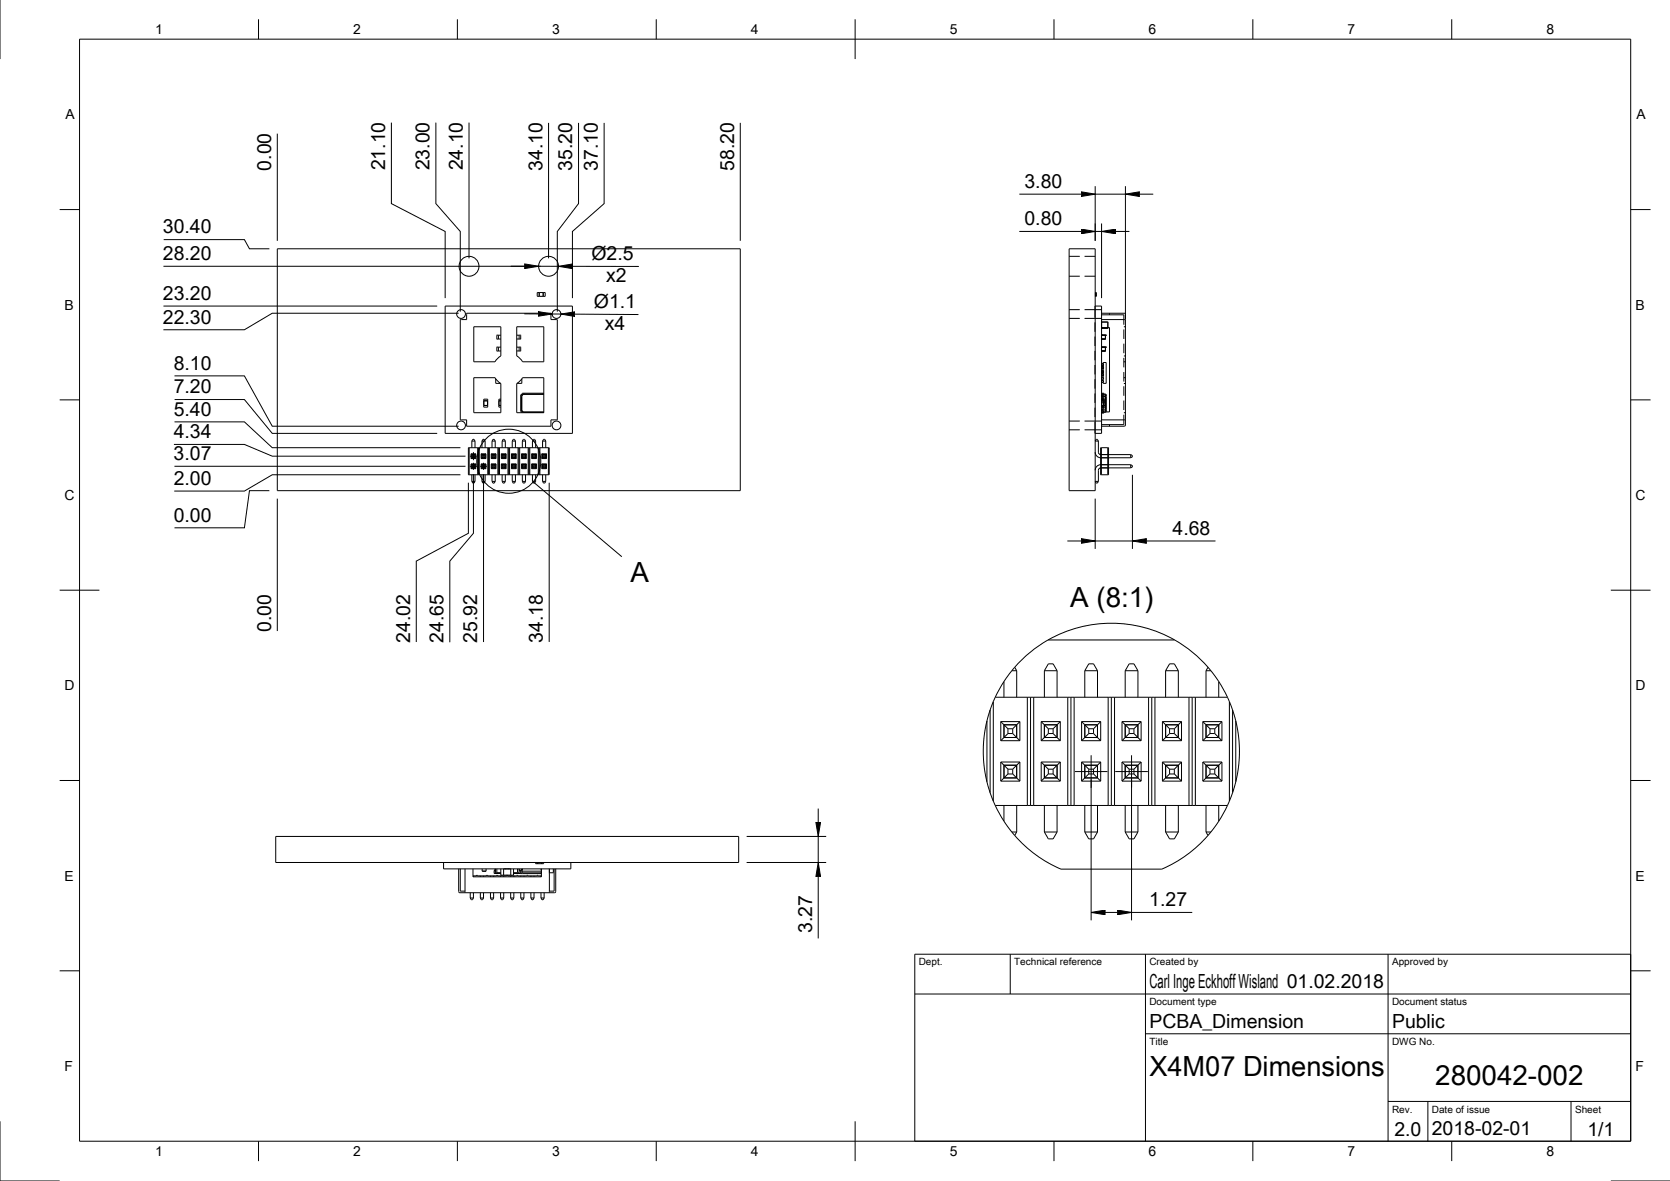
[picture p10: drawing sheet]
<svg xmlns="http://www.w3.org/2000/svg" width="420mm" height="297mm" viewBox="0 0 420 297" stroke-linecap="round" stroke-linejoin="round" font-family="sans-serif">
<g fill="none" stroke="#000" stroke-width=".25">
<path d="M0 -.1v15M20 9.9h390.3v277.1h-390.3zM65 4.8v5.1M115.1 4.8v5.1M165.1 4.8v5.1M215.1 4.8v10.1M265.2 4.8v5.1M315.2 4.8v5.1M365.2 4.8v5.1M69.8 33.6v27M98.5 30.8v20.4l13.5 7v16.8M109.7 30.8v20.4l6.1 7v20.2"/>
<path d="M118 30.8v34.2M138 30.9v34.1M145.6 30.9v20.3l-5.4 7v20.2M152 30.9v20.3l-8 7v16.8M186.2 30.9v29.7M15 52.7h5M256.4 58.2h15.6M256.5 48.8h15.5M272 57.6l3.5 .6-3.5 .6zM272 48.2l3.5 .6-3.5 .6zM275.5 46.8v13.8M275.5 58.2h1.6"/>
<path d="M275.5 48.8h7.6M277.1 58.2l3.5-.6v1.2zM277.1 56.2v18.8M280.6 58.2h3.5M283.1 48.8l3.5-.6v1.2zM283.1 46.8v60.1l-.3 .3h-5.7M286.6 48.8h3.6M410.3 52.7h5M41.1 77h68.9M41.1 67h99.4M41.2 60.3h20.3l1.3 2.3h5M69.8 62.6h116.4v60.8h-116.4z"/>
<path d="M112 77h32v32h-32zM115.4 78.8h-46.9l-7 4.1h-20.4M131.9 78.9l3.5 .1M132 66.4l3.5 .6-3.5 .5zM135.2 73.6h2v.9h-2zM135.4 78.4l3.5 .6-3.5 .5zM135.7 73.6v.9M136.7 73.6v.9M138.9 79h2.2M140.5 67l3.5-.6v1.2zM141.1 79l3.5-.6v1.2zM144 67h16.7"/>
<path d="M144.6 79l16 .1M269 62.6h6.5v60.8h-6.5zM269 77.9h2.7M269 69.5h2.7M269 64.5h2.7M272.9 77.9h4.2M272.9 69.5h2.6M272.9 64.5h2.6M275.5 79.9v-2.9h1.6v32h-1.6v-2.9M275.5 73.7h.2v.7h-.2M275.6 73.6h.2v.9h-.2zM277.1 78.8h5.7l.3 .3"/>
<path d="M277.1 79.2h5.6v2.5M279.1 78.8v.4M43.9 94.5h17.6l7 12.7h46.9M115.8 80.4h1.6v-1.6h21.2v1.6h1.6v25.2h-1.6v1.6h-21.2v-1.6h-1.6zM119.2 82.2h6.8v7.3l-.7 .5-.8 1h-5.3zM119.2 95h5.3l.8 1 .7 .5v7.3h-6.8zM124.7 95.3v1.1h1.2M125.4 87.3v1h-.4v-1h1M125.4 88.3h.6M125.4 84.3v1M126 84.3h-1v1h1M130 82.2h6.8v8.8h-5.3l-.8-1-.7-.5z"/>
<path d="M130 84.3h1v1h-1M130 88.3h.6M130.6 87.3v1h.4v-1h-1M130.6 84.3v1M131.1 99.7h.1M131.2 99.7v3.4M131.2 99.7h.1M131.3 99.5h.1M131.3 95.3v1.1h-1.2M131.5 95h5.3v8.8h-6.8v-7.3l.7-.5zM131.6 99.2h.1M131.8 99v.1"/>
<path d="M131.8 99.1l-.4 .2-.2 .4M131.8 99.1h4.8M131.8 99.1h.1M136.6 99.1h.1M136.6 99.1l.2 .1M136.6 99v.1M136.8 98.9h-5.4l-.4 .4v4.2l.4 .3M136.8 99.2h-5l-.4 .2-.1 .3v3.4l.3 .4 5.2 .1M269 80.1h2.7M272.9 80.1h4.2M275.5 81.1v2.4M275.5 84.7v2.3"/>
<path d="M275.5 88.2v2.4M275.5 91.8v2.4M275.5 95.4v2.4M275.5 98.9v2.4M277.1 85.3h.1M277.1 84.3h.1M277.1 88.3h.1M277.1 87.3h.1M277.1 99.7h1M277.1 99.3h.1M277.1 82.6h.1M277.1 81h.1"/>
<path d="M277.1 99.3h1M277.1 80.4h6M277.1 84.3h1M277.1 85.3h1M277.1 87.3h1M277.1 88.3h1M277.1 98.9h.6v5h-.6M277.1 99.1h.4M277.1 82.4h2v21.2h-2M277.1 99.7h.4M277.1 99.5h.4M277.2 81h1.5"/>
<path d="M277.2 82.6h1.5M277.2 95.8h.4v.3h-.4zM277.2 94h.4v.4h-.4zM277.2 93.2h.4v.4h-.4zM277.2 92.4h.3l.1 .4h-.4zM277.2 91.6h.4v.4h-.4zM277.2 94.2a.25 .25 0 0 1 .4 0 .25 .25 0 0 1-.1 .3h-.3zM277.2 93.4a.25 .25 0 0 1 .4 .1 .25 .25 0 0 1-.1 .3h-.3zM277.2 92.2h.3a.25 .25 0 0 1 .1 .4 .25 .25 0 0 1-.4-.1zM277.2 91.4h.3a.25 .25 0 0 1 0 .5 .25 .25 0 0 1-.3-.2zM277.5 98.9v1.8h-.4M277.5 91.2h.8v5.2h-.8z"/>
<path d="M277.5 94.9l-.3 .1v.3h.4l-.1-.4M277.7 99.7h.1M277.7 99l.4 .1v4.6M278.1 84.3h.1M278.1 87.3h.1M278.1 87.3v1h-1M278.1 84.3v1M278.1 99.7v2.3M278.1 99.7h.1M278.1 85.3h.1M278.1 88.3h.1M278.1 87.3v1"/>
<path d="M278.1 99.2l.2 .1v4.3M278.7 81v1.6M282.7 95h.4M282.7 91h.4M282.7 82.2h.4M282.7 82.9v2.3M282.7 86.4v2.4M282.7 90v2.4M282.7 93.6v2.4M282.7 97.2v2.3M282.7 89.5h.4M282.7 96.5h.4"/>
<path d="M15 100.6h5M43.8 111.8h17.7l7 2.9h48.6M43.9 117.3h73.2M43.9 106.1h17.6l7 6.5h47.3M43.9 100.5h17.6l7 8.5h41.5M115.8 119.4h-47.3l-7 4.1h-17.7M117.8 112.6h20.4v6.8h-20.4zM118 112.6v6.8M118.2 117.3h1.8M118.2 114.7h1.8M118.5 114.1v1.2M118.5 116.7v1.2"/>
<path d="M118.5 114.1h1.2M118.5 115.3h1.2M118.5 116.7h1.2M118.5 117.9h1.2M118.5 116.7l.2 .2M118.5 114.1l.2 .2M118.7 117.7l-.2 .2M118.7 116.9h.8M118.7 110.9v1.7M118.7 114.3v.8h.8M118.7 116.9v.8M118.7 119.4v1.7"/>
<path d="M118.7 117.7h.8M118.7 114.3h.8v.8M118.7 110.9l.3-.4h.3l.2 .4M118.7 110.9h.8M118.7 116.9l.3 .2M118.7 114.3l.3 .3M119 114.9l-.5 .4M119 117.4l-.3 .3M119 117.1h.3M119 114.6v.3M119 117.1v.3M119 117.4h.3"/>
<path d="M119 114.9h.3M119 114.6h.3M119.1 119.3v14.8l-5.9 7v20.4M119.1 113.7v2M119.1 116.4v1.8M119.3 114.6v.3M119.3 117.1v.3M119.3 117.4l.2 .3M119.3 114.9l.2 .2M119.5 116.9l-.2 .2M119.5 117.7l.2 .2M119.5 115.1l.2 .2"/>
<path d="M119.5 110.9v1.7M119.5 116.9v.8M119.5 119.4v1.7M119.7 114.1v1.2M119.7 116.7v1.2M119.7 116.7l-.2 .2M119.7 114.1l-.4 .5M120.2 112.6v6.8M120.4 112.6v6.8M120.6 112.6v6.8M120.8 117.3h1.7M121.1 114.1h1.2"/>
<path d="M121.1 115.3h1.2M121.1 116.7h1.2M121.1 117.9h1.2M121.1 116.7l.4 .4M121.1 114.1v1.2M121.1 116.7v1.2M121.1 114.1l.2 .2M121.3 115.1l-.2 .2M121.3 116.9h.8v.8h-.8zM121.3 110.9v1.7M121.3 114.3v.8M121.3 119.4v1.7"/>
<path d="M121.3 115.1h.8M121.3 114.3h.8M121.3 110.9l.2-.4h.3l.3 .4M121.3 110.9h.8M121.3 114.3l.2 .3M121.5 114.9l-.2 .2M121.5 117.4l-.4 .5M121.5 117.1h.3M121.5 117.4h.3M121.5 114.6v.3M121.5 117.1v.3M121.5 114.9h.3"/>
<path d="M121.5 114.6h.3M121.7 116.4v1.8M121.7 119.3v42.2M121.7 100.8h1v1.2M121.7 102h1zM121.7 100.4h1v2h-1zM121.7 100.8h.1M121.8 114.9l.2 .2M121.8 117.4l.5 .5M121.8 114.6v.3M121.8 117.1v.3M122 114.3l-.2 .3"/>
<path d="M122.1 115.1l.2 .2M122.1 110.9v1.7M122.1 114.3v.8M122.1 119.4v1.7M122.3 116.7l-.5 .4M122.3 114.1v1.2M122.3 116.7v1.2M122.3 114.1l-.2 .2M122.7 112.6v6.8M122.9 112.6v6.8M123.1 112.6v6.8M123.6 114.1h1.2"/>
<path d="M123.6 115.3h1.2M123.6 116.7h1.2M123.6 117.9h1.2M123.6 114.1v1.2M123.6 116.7v1.2M123.6 116.7l.2 .2M123.6 114.1l.4 .5M123.8 117.7l-.2 .2M123.8 116.9h.8M123.8 117.7h.8M123.8 110.9v1.7M123.8 114.3h.8v.8h-.8z"/>
<path d="M123.8 116.9v.8M123.8 119.4v1.7M123.8 110.9l.2-.4h.3l.3 .4M123.8 110.9h.8M123.8 116.9l.2 .2M124 117.4l-.2 .3M124 114.9l-.4 .4M124 117.1h.3M124 117.4h.3M124 114.6v.3M124 117.1v.3M124 114.9h.3"/>
<path d="M124 114.6h.3M124.3 114.9l.5 .4M124.3 117.4l.3 .3M124.3 114.6v.3M124.3 117.1v.3M124.6 116.9l-.3 .2M124.6 117.7l.2 .2M124.6 110.9v1.7M124.6 116.9v.8M124.6 119.4v1.7M124.8 114.1v1.2M124.8 116.7v1.2"/>
<path d="M124.8 116.7l-.2 .2M124.8 114.1l-.5 .5M125.3 112.6v6.8M125.5 112.6v6.8M125.5 100.8v1.2h.5M125.5 100.8h.1M125.7 112.6v6.8M126 100.4h-.5v.4h.5M126 102h-.5v.4h.5M126.1 114.1h1.2M126.1 115.3h1.2M126.1 116.7h1.2"/>
<path d="M126.1 117.9h1.2M126.1 116.7l.5 .4M126.1 114.1v1.2M126.1 116.7v1.2M126.1 114.1l.2 .2M126.3 115.1l-.2 .2M126.3 116.9h.8v.8h-.8zM126.3 110.9v1.7M126.3 114.3v.8M126.3 119.4v1.7M126.3 115.1h.8M126.3 114.3h.8"/>
<path d="M126.3 110.9l.3-.4h.3l.2 .4M126.3 110.9h.8M126.3 114.3l.3 .3M126.6 117.4l-.5 .5M126.6 114.9l-.3 .2M126.6 117.1h.3M126.6 117.4h.3M126.6 114.6v.3M126.6 117.1v.3M126.6 114.9h.3M126.6 114.6h.3M126.9 114.9l.2 .2"/>
<path d="M126.9 117.4l.4 .5M126.9 114.6v.3M126.9 117.1v.3M127.1 114.3l-.2 .3M127.1 115.1l.2 .2M127.1 110.9v1.7M127.1 114.3v.8M127.1 119.4v1.7M127.3 116.7l-.4 .4M127.3 114.1v1.2M127.3 116.7v1.2M127.3 114.1l-.2 .2"/>
<path d="M127.8 112.6v6.8M128 112.6v6.8M128.2 112.6v6.8M128.7 114.1h1.2M128.7 115.3h1.2M128.7 116.7h1.2M128.7 117.9h1.2M128.7 114.1l.4 .5M128.7 114.1v1.2M128.7 116.7v1.2M128.7 116.7l.2 .2M128.9 117.7l-.2 .2"/>
<path d="M128.9 116.9h.8M128.9 117.7h.8M128.9 110.9v1.7M128.9 114.3h.8v.8h-.8zM128.9 116.9v.8M128.9 119.4v1.7M128.9 110.9l.2-.4h.3l.3 .4M128.9 110.9h.8M128.9 116.9l.2 .2M129.1 114.9l-.4 .4M129.1 117.1h.3M129.1 117.4h.3"/>
<path d="M129.1 114.6v.3M129.1 117.1v.3M129.1 117.4l-.2 .3M129.1 114.9h.3M129.1 114.6h.3M129.4 114.9l.5 .4M129.4 117.4l.3 .3M129.4 114.6v.3M129.4 117.1v.3M129.7 116.9l-.3 .2M129.7 117.7l.2 .2M129.7 110.9v1.7"/>
<path d="M129.7 116.9v.8M129.7 119.4v1.7M129.9 114.1v1.2M129.9 116.7v1.2M129.9 116.7l-.2 .2M129.9 114.1l-.5 .5M130.3 112.6v6.8M130.5 112.6v6.8M130.7 112.6v6.8M131.2 103.1h-.1M131.2 103.1l.2 .4 .4 .2M131.2 114.1v1.2"/>
<path d="M131.2 116.7v1.2M131.2 114.1h1.2M131.2 115.3h1.2M131.2 116.7h1.2M131.2 117.9h1.2M131.2 114.1l.5 .5M131.2 116.7l.2 .2M131.2 103.1h.1M131.3 103.3h.1M131.4 117.7l-.2 .2M131.4 116.9h.8M131.4 117.7h.8"/>
<path d="M131.4 110.9v1.7M131.4 114.3h.8v.8h-.8zM131.4 116.9v.8M131.4 119.4v1.7M131.4 110.9l.3-.4h.3l.2 .4M131.4 110.9h.8M131.4 116.9l.3 .2M131.6 103.6h.1M131.7 114.9l-.5 .4M131.7 117.1h.3M131.7 117.4h.3M131.7 114.6v.3"/>
<path d="M131.7 117.1v.3M131.7 117.4l-.3 .3M131.7 114.9h.3M131.7 114.6h.3M131.8 103.7v.1M131.8 103.7h4.8M131.8 103.7h.1M132 114.9l.4 .4M132 114.6v.3M132 117.1v.3M132 117.4l.2 .3M132.2 116.9l-.2 .2"/>
<path d="M132.2 117.7l.2 .2M132.2 110.9v1.7M132.2 116.9v.8M132.2 119.4v1.7M132.4 116.7l-.2 .2M132.4 114.1v1.2M132.4 116.7v1.2M132.4 114.1l-.4 .5M132.9 112.6v6.8M133.1 112.6v6.8M133.3 112.6v6.8M133.8 114.1h1.2"/>
<path d="M133.8 115.3h1.2M133.8 116.7h1.2M133.8 117.9h1.2M133.8 116.7l.2 .2M133.8 114.1v1.2M133.8 116.7v1.2M133.8 114.1l.4 .5M134 117.7l-.2 .2M134 116.9h.8M134 117.7h.8M134 110.9v1.7M134 114.3h.8v.8h-.8z"/>
<path d="M134 116.9v.8M134 119.4v1.7M134 110.9l.2-.4h.3l.3 .4M134 110.9h.8M134 116.9l.2 .2M134.2 114.9l-.4 .4M134.2 117.1h.3M134.2 117.4h.3M134.2 114.6v.3M134.2 117.1v.3M134.2 117.4l-.2 .3M134.2 114.9h.3"/>
<path d="M134.2 114.6h.3M134.5 114.9l.5 .4M134.5 114.6v.3M134.5 117.1v.3M134.5 117.4l.3 .3M134.8 116.9l-.3 .2M134.8 117.7l.2 .2M134.8 110.9v1.7M134.8 116.9v.8M134.8 119.4v1.7M135 116.7l-.2 .2M135 114.1v1.2"/>
<path d="M135 116.7v1.2M135 114.1l-.5 .5M135.4 112.6v6.8M135.6 112.6v6.8M135.8 112.6v6.8M136.3 114.1h1.2M136.3 115.3h1.2M136.3 116.7h1.2M136.3 117.9h1.2M136.3 114.1v1.2M136.3 116.7v1.2M136.3 116.7l.2 .2"/>
<path d="M136.3 114.1l.5 .5M136.5 117.7l-.2 .2M136.5 116.9h.8M136.5 117.7h.8M136.5 110.9v1.7M136.5 114.3h.8v.8h-.8zM136.5 116.9v.8M136.5 119.4v1.7M136.5 110.9l.3-.4h.3l.2 .4M136.5 110.9h.8M136.5 116.9l.3 .2M136.6 103.7v.1"/>
<path d="M136.6 103.7h.1M136.8 114.9l-.5 .4M136.8 117.1h.3M136.8 117.4h.3M136.8 114.6v.3M136.8 117.1v.3M136.8 117.4l-.3 .3M136.8 114.9h.3M136.8 114.6h.3M136.8 103.7h-.2M137.1 114.9l.2 .2M137.1 114.6v.3"/>
<path d="M137.1 117.1v.3M137.1 117.4l.2 .3M137.3 116.9l-.2 .2M137.3 117.7l.2 .2M137.3 115.1l.2 .2M137.3 110.9v1.7M137.3 116.9v.8M137.3 119.4v1.7M137.5 114.1l-.4 .5M137.5 114.1v1.2M137.5 116.7v1.2M137.5 116.7l-.2 .2"/>
<path d="M138 112.6v6.8M269 108.1h2.7M269 105.9h2.7M272.9 108.1h4.2M272.9 105.9h4.2M275.5 102.5v2.4M275.5 113.7a1.4 1.4 0 0 0 1.4 1.4h7.6M275.8 110.5h.3l.2 .4h-.8zM276.3 110.9v2.8l.3 .5 7.9 .1M276.9 112.6h2v6.8h-2zM276.9 116.7l.2 .2M276.9 114.1l.2 .2"/>
<path d="M277.1 112.6v6.8M277.1 117.7l-.2 .2M277.1 115.1l-.2 .2M277.1 102.4h.1M277.1 101.3h.1M277.1 102h1M277.1 100.9h1M277.1 105.6h6M277.1 103.7h.4M277.1 102.1h.4v1.8M277.1 103.1h.4M277.1 100.1h.4"/>
<path d="M277.1 103.3h.4M277.2 100.5h.4v1.8h-.4zM277.5 103.5h.2M277.7 100.8v1.2M278.1 103.1h-.4M278.1 103.1h.1M278.1 102h.1M278.1 102.4h-1M278.1 100.8h-1M278.1 100.4h-1M278.1 101.3h-1M278.1 103.7l-.4 .1"/>
<path d="M278.2 103.6h-.1M278.3 103.6h.1M278.7 112.6v6.8M278.7 117.7l.2 .2M278.7 115.1l.2 .2M278.9 116.7l-.2 .2M278.9 114.1l-.2 .2M279.1 106.8v.4M282.7 103.8h.4M282.7 100.7v2.4M282.7 104.3v2.5h-5.6M284.5 116.9h-7.6a1.4 1.4 0 0 0-1.4 1.4"/>
<path d="M284.5 117.7l-7.9 .1-.3 .5v2.8M284.5 114.3l.4 .3v.3l-.4 .2M284.5 116.9l.4 .2v.3l-.4 .3M284.5 114.3v.8M284.5 116.9v.8M284.9 119.4v18.7M410.3 100.6h5M67.8 123.4h-5l-1.3 9.4h-17.6M69.8 125.4v33.3M117.8 121.4v12.7l-13.1 7v20.4M118.7 121.1l.3 .4h.3l.2-.4M118.7 121.1h.8"/>
<path d="M121.3 121.1l.2 .4h.3l.3-.4M121.3 121.1h.8M123.8 121.1l.2 .4h.3l.3-.4M123.8 121.1h.8M126.3 121.1l.3 .4h.3l.2-.4M126.3 121.1h.8M128.9 121.1l.2 .4h.3l.3-.4M128.9 121.1h.8M131.4 121.1l.3 .4h.3l.2-.4M131.4 121.1h.8M134 121.1l.2 .4h.3l.3-.4M134 121.1h.8"/>
<path d="M134.2 121.2l22.2 18.8M136.5 121.1l.3 .4h.3l.2-.4M136.5 121.1h.8M138.2 121.4v40.1M268.5 136.1h3.5M272 135.5l3.5 .6-3.5 .5zM275.5 121.1h.8l-.2 .4h-.3zM275.5 125.4v12.7M275.5 136.1h9.4M284.9 136.1l3.5-.6v1.1zM288.4 136.1h17.4M15 148.4h10"/>
<path d="M405.3 148.4h10M249.1 178.6l-.8 2.7M249.1 178.6v20.8M249.9 176.5l-.8 2.1M249.9 176.5v25M250.4 175.4l-.5 1.1M250.4 175.4h58.4M252.6 171.4v4M252.6 171.4l-2.2 4M254.6 168.7l-2 2.7M254.6 168.7h1.2M255.3 167.8l-.7 .9"/>
<path d="M255.3 167.8l.5 .9M255.8 168.7v6.7M258.5 175.4v27.2M259.3 175.4v27.2M260.1 175.4v27.2M262.8 168.7v6.7M262.8 168.7l1-1.7h1.2l1 1.7M262.8 168.7h3.2M263.7 161h31.8M263.7 161a32.2 32.2 0 0 0-8.4 6.8M266 168.7v6.7M268.6 175.4v27.2"/>
<path d="M269.4 175.4v27.2M270.2 175.4v27.2M272.9 168.7v6.7M272.9 168.7l1-1.7h1.2l1 1.7M272.9 168.7h3.2M276.1 168.7v6.7M278.8 175.4v27.2M279.6 175.4v27.2M280.4 175.4v27.2M283.1 168.7v6.7M283.1 168.7l1-1.7h1.2l1 1.7M283.1 168.7h3.2"/>
<path d="M286.3 168.7v6.7M289 175.4v27.2M289.8 175.4v27.2M290.6 175.4v27.2M293.3 168.7v6.7M293.3 168.7l1-1.7h1.2l1 1.7M293.3 168.7h3.2M295.5 161a32.2 32.2 0 0 0-31.8 0M295.5 161a32.2 32.2 0 0 1 8.4 6.8M296.5 168.7v6.7M299.1 175.4v27.2M299.9 175.4v27.2"/>
<path d="M300.7 175.4v27.2M303.4 168.7h1.3M303.4 168.7v6.7M303.9 167.8l.8 .9M303.9 167.8l-.5 .9M304.7 168.7l1.9 2.7M306.6 171.4l2.2 4M306.6 171.4v4M308.8 175.4l.5 1.1M309.3 176.5l.8 2.1M309.3 176.5v25M310.1 178.6l.8 2.7"/>
<path d="M310.1 178.6v20.8M15 196.3h5M248.3 196.6l.8 2.8M248.3 181.3a32.2 32.2 0 0 0 0 15.3M248.3 181.3v15.3M249.1 199.4l.8 2.1M251.8 191.7h4.8M251.8 196.5h4.8M251.8 181.5v4.8M251.8 191.7v4.8M251.8 181.5h4.8M251.8 186.3h4.8"/>
<path d="M251.8 191.7l1.8 1.8M251.8 181.5l1.8 1.8M252.6 182.3h3.2v3.2h-3.2zM252.6 192.5h3.2v3.2h-3.2zM253.6 194.7l-1.8 1.8M253.6 184.5l-1.8 1.8M253.6 193.5h1.2M253.6 183.3v1.2M253.6 193.5v1.2M253.6 194.7h1.2M253.6 184.5h1.2M253.6 183.3h1.2"/>
<path d="M254.8 184.5l1.8 1.8M254.8 194.7l1.8 1.8M254.8 183.3v1.2M254.8 193.5v1.2M256.6 181.5v4.8M256.6 191.7v4.8M256.6 191.7l-1.8 1.8M256.6 181.5l-1.8 1.8M262 191.7h4.8M262 196.5h4.8M262 181.5h4.8M262 186.3h4.8"/>
<path d="M262 181.5v4.8M262 191.7v4.8M262 191.7l1.8 1.8M262 181.5l1.8 1.8M262.8 192.5h3.2v3.2h-3.2zM262.8 182.3h3.2v3.2h-3.2zM262.8 182.3v3.2M262.8 192.5v3.2M263.8 194.7l-1.8 1.8M263.8 184.5l-1.8 1.8M263.8 193.5h1.2M263.8 194.7h1.2"/>
<path d="M263.8 183.3v1.2M263.8 193.5v1.2M263.8 184.5h1.2M263.8 183.3h1.2M265 184.5l1.8 1.8M265 194.7l1.8 1.8M265 183.3v1.2M265 193.5v1.2M266.8 191.7l-1.8 1.8M266.8 181.5v4.8M266.8 191.7v4.8M266.8 181.5l-1.8 1.8"/>
<path d="M270.4 194.1h8.2M272.1 191.7h4.8M272.1 196.5h4.8M272.1 181.5h4.8M272.1 186.3h4.8M272.1 191.7l1.8 1.8M272.1 181.5v4.8M272.1 191.7v4.8M272.1 181.5l1.8 1.8M272.9 192.5h3.2v3.2h-3.2zM272.9 182.3h3.2v3.2h-3.2zM273.9 194.7l-1.8 1.8"/>
<path d="M273.9 184.5l-1.8 1.8M273.9 193.5h1.2M273.9 194.7h1.2M273.9 183.3v1.2M273.9 193.5v1.2M273.9 184.5h1.2M273.9 183.3h1.2M274.5 190v41.5M275.1 194.7l1.8 1.8M275.1 184.5l1.8 1.8M275.1 183.3v1.2M275.1 193.5v1.2"/>
<path d="M276.9 191.7l-1.8 1.8M276.9 181.5v4.8M276.9 191.7v4.8M276.9 181.5l-1.8 1.8M280.6 194.1h8.2M282.3 191.7h4.8M282.3 196.5h4.8M282.3 181.5h4.8M282.3 186.3h4.8M282.3 181.5l1.8 1.8M282.3 181.5v4.8M282.3 191.7v4.8"/>
<path d="M282.3 191.7l1.8 1.8M283.1 192.5h3.2v3.2h-3.2zM283.1 182.3h3.2v3.2h-3.2zM284.1 194.7l-1.8 1.8M284.1 184.5l-1.8 1.8M284.1 193.5h1.2M284.1 194.7h1.2M284.1 183.3v1.2M284.1 193.5v1.2M284.1 184.5h1.2M284.1 183.3h1.2M284.7 190v41.5"/>
<path d="M285.3 184.5l1.8 1.8M285.3 194.7l1.8 1.8M285.3 183.3v1.2M285.3 193.5v1.2M287.1 191.7l-1.8 1.8M287.1 181.5v4.8M287.1 191.7v4.8M287.1 181.5l-1.8 1.8M292.5 191.7h4.8M292.5 196.5h4.8M292.5 181.5h4.8M292.5 186.3h4.8"/>
<path d="M292.5 181.5l1.8 1.8M292.5 191.7l.8 .8M292.5 181.5v4.8M292.5 191.7v4.8M293.3 192.5h3.2v3.2h-3.2zM293.3 182.3h3.2v3.2h-3.2zM293.3 182.3v3.2M294.3 194.7l-1.8 1.8M294.3 193.5l-1-1v3.2M294.3 184.5l-1.8 1.8M294.3 193.5h1.2M294.3 194.7h1.2"/>
<path d="M294.3 183.3v1.2M294.3 193.5v1.2M294.3 184.5h1.2M294.3 183.3h1.2M295.5 184.5l1.8 1.8M295.5 194.7l1.8 1.8M295.5 183.3v1.2M295.5 193.5v1.2M297.3 191.7l-1.8 1.8M297.3 181.5v4.8M297.3 191.7v4.8M297.3 181.5l-1.8 1.8"/>
<path d="M302.6 191.7h4.8M302.6 196.5h4.8M302.6 181.5h4.8M302.6 186.3h4.8M302.6 191.7l1.8 1.8M302.6 181.5v4.8M302.6 191.7v4.8M302.6 181.5l1.8 1.8M303.4 192.5h3.2v3.2h-3.2zM303.4 182.3h3.2v3.2h-3.2zM304.4 194.7l-1.8 1.8M304.4 184.5l-1.8 1.8"/>
<path d="M304.4 193.5h1.2M304.4 194.7h1.2M304.4 184.5h1.2M304.4 183.3h1.2M304.4 183.3v1.2M304.4 193.5v1.2M305.6 194.7l1.8 1.8M305.6 184.5l1.8 1.8M305.6 183.3v1.2M305.6 193.5v1.2M307.4 191.7l-1.8 1.8M307.4 181.5v4.8"/>
<path d="M307.4 191.7v4.8M307.4 181.5l-1.8 1.8M310.1 199.4l-.8 2.1M310.9 181.3a32.2 32.2 0 0 1 0 15.3M310.9 196.6l-.8 2.8M310.9 181.3v15.3M410.3 196.3h5M69.4 210.4h116.4v6.5h-116.4zM111.6 216.9v1.6h32v-1.6M115.4 218.5v5.7l.3 .3M115.8 218.5v5.6h1.2M117 218.5v6"/>
<path d="M119 218.5v2h17.2v-2M121.3 219.1h1M121.3 218.5v.6M122.3 218.5v.6M124.6 218.6v.3h-.3v.8h1.7M124.6 218.5v1M124.6 219.5h.1M125 219.5h.1M125 218.5v1M126 219.5h-1.4M126 218.5v1.6h.7M126.7 218.5h.1"/>
<path d="M126.7 218.5h1.8M126.7 218.5v1.6M127.1 218.5h.2M127.9 218.5h.2M128.5 218.5h.1M128.5 218.5v1.6M129.2 218.5v1.6h-.7M129.2 219.5h1.4M130.2 219.5h.1M130.2 218.5v1M130.6 218.5v1M130.6 218.9h.3v.8h-1.7"/>
<path d="M130.6 218.6v.3M130.6 219.5h.1M130.9 219.1l5.3 .1M130.9 219.7h.1M131 219.7h5.2M131 218.9v.2M131.2 218.5v.4M131.4 219.1v.4M131.4 219.5h.1M131.4 218.5v.4h-.8M134.8 217h2v.2h-2zM135.3 216.9v.3"/>
<path d="M136.2 218.5v.4M136.2 219.5h.1M136.2 219.5l-5.3 .1M136.3 216.9v.3M138.2 219.5h1M138.2 218.5v6M139.2 218.5v1M139.2 219.5h.1M139.4 218.5v5.6h-1.2M139.8 218.5v5.7l-.3 .3h-23.8M187.8 216.9h20.1M187.8 210.4h20.1"/>
<path d="M205.3 206.9h1.1l-.5 3.5zM205.9 216.9l.5 3.5h-1.1zM205.9 203.4v3.5M205.9 210.4v6.5M249.9 201.5l.5 1.1M250.4 202.6h58.4M250.4 202.6l2.2 3.9M252.6 206.5l2 2.8M252.6 202.6v3.9M254.6 209.3l.7 .8M254.6 209.3h1.2M255.8 202.6v6.7"/>
<path d="M255.8 209.3l-.5 .8M262.8 209.3h3.2M262.8 202.6v6.7M262.8 209.3l1 1.7h1.2l1-1.7M266 202.6v6.7M272.9 209.3h3.2M272.9 209.3l1 1.7h1.2l1-1.7M272.9 202.6v6.7M276.1 202.6v6.7M283.1 209.3h3.2M283.1 209.3l1 1.7h1.2l1-1.7M283.1 202.6v6.7"/>
<path d="M286.3 202.6v6.7M293.3 209.3h3.2M293.3 209.3l1 1.7h1.2l1-1.7M293.3 202.6v6.7M296.5 202.6v6.7M303.4 209.3h1.3M303.4 209.3l.5 .8M303.4 202.6v6.7M303.9 210.1a32.2 32.2 0 0 1-11.6 8.5h-25.4a32.2 32.2 0 0 1-11.6-8.5M304.7 209.3l-.8 .8M306.6 206.5l-1.9 2.8M306.6 202.6v3.9"/>
<path d="M308.8 202.6l-2.2 3.9M309.3 201.5l-.5 1.1M118.3 225.9l.3 .4h.3l.2-.4M118.3 225.9h.8M118.3 224.5v1.4M119 220.3h.8l.2-.2 .2 .2h2.1l.2-.2 .2 .2h2.2l.2-.2 .2 .2h2.1l.2-.2 .2 .2h2.1l.2-.2 .2 .2h2.2l.2-.2 .2 .2h2.1l.2-.2 .2 .2h.8M119.1 220.3v.2M119.1 224.5v1.4M120.9 225.9l.2 .4h.3l.3-.4M120.9 225.9h.8M120.9 220.3v.2M120.9 224.5v1.4"/>
<path d="M121.7 220.3v.2M121.7 224.5v1.4M123.4 225.9l.2 .4h.3l.3-.4M123.4 225.9h.8M123.4 220.3v.2M123.4 224.5v1.4M124.2 220.3v.2M124.2 224.5v1.4M125.9 225.9l.3 .4h.3l.2-.4M125.9 225.9h.8M125.9 220.3v.2M125.9 224.5v1.4"/>
<path d="M126.7 220.1h1.8M126.7 220.3v.2M126.7 224.5v1.4M128.5 220.3v.2M128.5 224.5v1.4M128.5 225.9l.2 .4h.3l.3-.4M128.5 225.9h.8M129.3 220.3v.2M129.3 224.5v1.4M131 220.3v.2M131 224.5v1.4M131 225.9l.3 .4h.3l.2-.4"/>
<path d="M131 225.9h.8M131.8 220.3v.2M131.8 224.5v1.4M133.6 225.9l.2 .4h.3l.3-.4M133.6 225.9h.8M133.6 220.3v.2M133.6 224.5v1.4M134.4 220.3v.2M134.4 224.5v1.4M136.1 225.9l.3 .4h.3l.2-.4M136.1 225.9h.8M136.1 220.3v.2"/>
<path d="M136.1 224.5v1.4M136.9 224.5v1.4M205.9 220.4v15.6M274.5 229.5l3.5-.6v1.2zM278 229.5h3.2M281.2 228.9l3.5 .6-3.5 .6zM284.7 229.5h15.3M15 244.2h5M230.2 250h180.1M254.2 240v10M288.2 240v47M349.2 240v47"/>
<path d="M410.3 244.2h5M410.3 240h-180.1v47M288.2 260h122.1M349.2 277h61.1M359.2 277v10M395.3 277v10M0 282v15h15M65 287v5M115.1 287v5M165.1 287v5M215.1 282v10M265.2 287v5"/>
<path d="M315.2 287v5M365.2 287v5M405.3 297h14.9"/>
<circle cx="116" cy="79" r="1.1"/>
<circle cx="118" cy="67" r="2.5"/>
<circle cx="138" cy="67" r="2.5"/>
<circle cx="140" cy="79" r="1.1"/>
<circle cx="277.4" cy="92.4" r=".25"/>
<circle cx="277.4" cy="93.5" r=".25"/>
<circle cx="116" cy="107" r="1.1"/>
<circle cx="128" cy="116" r="8.1"/>
<circle cx="140" cy="107" r="1.1"/>
</g>
<g fill="#000">
<path d="M272 57.6l3.5 .6-3.5 .6zM272 48.2l3.5 .6-3.5 .6zM277.1 58.2l3.5-.6v1.2zM283.1 48.8l3.5-.6v1.2zM132 66.4l3.5 .6-3.5 .5zM135.4 78.4l3.5 .6-3.5 .5zM140.5 67l3.5-.6v1.2zM141.1 79l3.5-.6v1.2zM272 135.5l3.5 .6-3.5 .5zM284.9 136.1l3.5-.6v1.1zM205.3 206.9h1.1l-.5 3.5zM205.9 216.9l.5 3.5h-1.1z"/>
<path d="M274.5 229.5l3.5-.6v1.2zM281.2 228.9l3.5 .6-3.5 .6z"/>
</g>
<g font-size="7">
<text x="158.6" y="146.3">A</text>
<text x="269.2" y="152.6">A (8:1)</text>
<text x="289.2" y="270.5">X4M07 Dimensions</text>
<text x="361.1" y="272.9">280042-002</text>
</g>
<g font-size="4.9">
<text x="68.2" y="42.9" transform="rotate(-90 68.2 42.9)">0.00</text>
<text x="96.9" y="42.8" transform="rotate(-90 96.9 42.8)">21.10</text>
<text x="108.1" y="42.8" transform="rotate(-90 108.1 42.8)">23.00</text>
<text x="116.4" y="42.8" transform="rotate(-90 116.4 42.8)">24.10</text>
<text x="136.5" y="42.9" transform="rotate(-90 136.5 42.9)">34.10</text>
<text x="144" y="42.9" transform="rotate(-90 144 42.9)">35.20</text>
<text x="150.4" y="42.9" transform="rotate(-90 150.4 42.9)">37.10</text>
<text x="184.7" y="42.9" transform="rotate(-90 184.7 42.9)">58.20</text>
<text x="257.7" y="47.3">3.80</text>
<text x="41" y="58.7">30.40</text>
<text x="257.7" y="56.7">0.80</text>
<text x="41" y="65.4">28.20</text>
<text x="148.8" y="65.4">Ø2.5</text>
<text x="152.5" y="71">x2</text>
<text x="41" y="75.4">23.20</text>
<text x="149.4" y="77.4">Ø1.1</text>
<text x="41" y="81.4">22.30</text>
<text x="152.2" y="83.1">x4</text>
<text x="43.7" y="93">8.10</text>
<text x="43.7" y="98.9">7.20</text>
<text x="43.7" y="104.5">5.40</text>
<text x="43.7" y="110.2">4.34</text>
<text x="43.7" y="115.7">3.07</text>
<text x="43.7" y="122">2.00</text>
<text x="43.7" y="131.2">0.00</text>
<text x="295" y="134.5">4.68</text>
<text x="68.2" y="158.9" transform="rotate(-90 68.2 158.9)">0.00</text>
<text x="103.2" y="161.6" transform="rotate(-90 103.2 161.6)">24.02</text>
<text x="111.6" y="161.7" transform="rotate(-90 111.6 161.7)">24.65</text>
<text x="120.1" y="161.6" transform="rotate(-90 120.1 161.6)">25.92</text>
<text x="136.6" y="161.7" transform="rotate(-90 136.6 161.7)">34.18</text>
<text x="289.2" y="228">1.27</text>
<text x="204.3" y="234.7" transform="rotate(-90 204.3 234.7)">3.27</text>
<text x="289.2" y="248.5">Carl Inge Eckhoff Wisland 01.02.2018</text>
<text x="289.2" y="258.5">PCBA_Dimension</text>
<text x="350.2" y="258.5">Public</text>
<text x="350.8" y="285.7">2.0</text>
<text x="360.2" y="285.5">2018-02-01</text>
<text x="399.4" y="285.6">1/1</text>
</g>
<g font-size="3.5">
<text x="39" y="8.6">1</text>
<text x="88.9" y="8.6">2</text>
<text x="138.9" y="8.6">3</text>
<text x="188.9" y="8.6">4</text>
<text x="239" y="8.6">5</text>
<text x="288.9" y="8.6">6</text>
<text x="339" y="8.6">7</text>
<text x="389.1" y="8.6">8</text>
<text x="16.4" y="30">A</text>
<text x="411.7" y="30">A</text>
<text x="16.2" y="77.9">B</text>
<text x="411.5" y="77.9">B</text>
<text x="16.3" y="125.8">C</text>
<text x="411.5" y="125.8">C</text>
<text x="16.2" y="173.6">D</text>
<text x="411.5" y="173.6">D</text>
<text x="16.3" y="221.5">E</text>
<text x="411.5" y="221.5">E</text>
<text x="16.3" y="269.4">F</text>
<text x="411.5" y="269.4">F</text>
<text x="39" y="290.8">1</text>
<text x="88.9" y="290.8">2</text>
<text x="138.9" y="290.8">3</text>
<text x="188.9" y="290.8">4</text>
<text x="239" y="290.8">5</text>
<text x="288.9" y="290.8">6</text>
<text x="339" y="290.8">7</text>
<text x="389.1" y="290.8">8</text>
</g>
<g font-size="2.5">
<text x="231.2" y="242.8">Dept.</text>
<text x="255.2" y="242.8">Technical reference</text>
<text x="289.2" y="242.8">Created by</text>
<text x="350.2" y="242.8">Approved by</text>
<text x="289.2" y="252.8">Document type</text>
<text x="350.2" y="252.8">Document status</text>
<text x="289.2" y="262.8">Title</text>
<text x="350.2" y="262.8">DWG No.</text>
<text x="350.2" y="279.8">Rev.</text>
<text x="360.2" y="279.8">Date of issue</text>
<text x="396.3" y="279.8">Sheet</text>
</g>
</svg>
